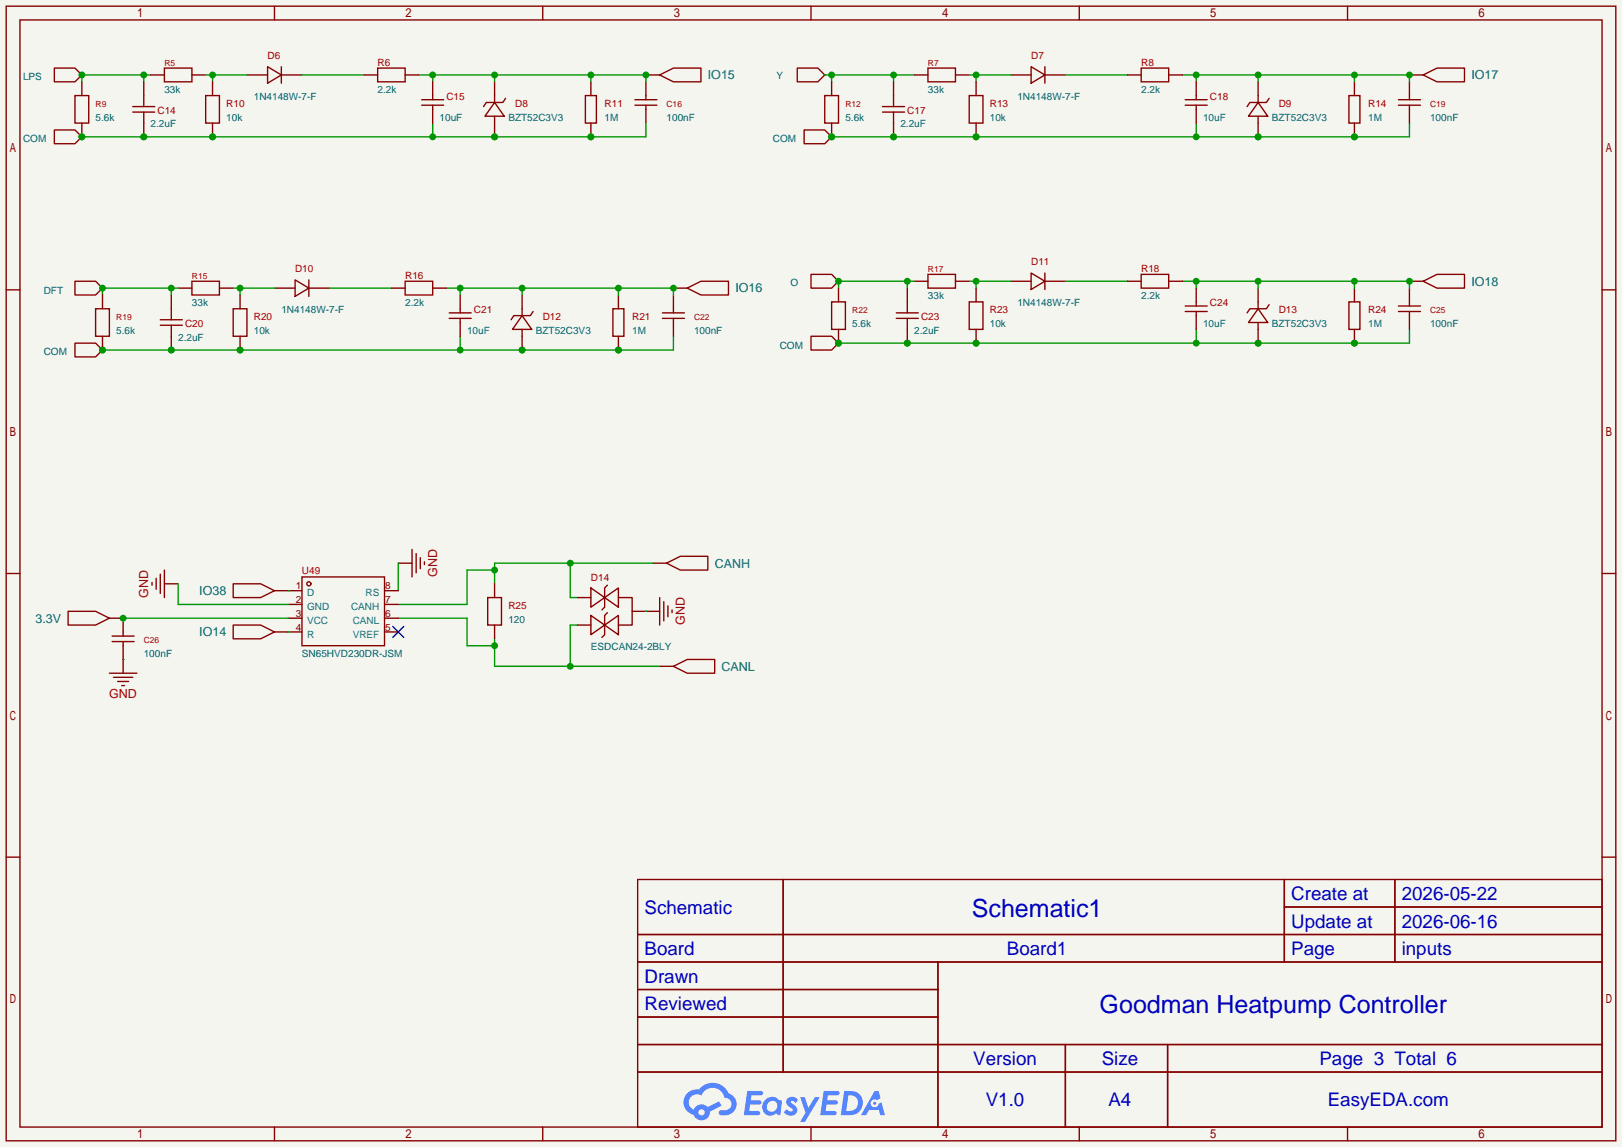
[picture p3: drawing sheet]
<svg xmlns="http://www.w3.org/2000/svg" width="299mm" height="212mm" viewBox="0 0 299 212" stroke-linecap="round" stroke-linejoin="round" font-family="sans-serif">
<path d="M0 0h299.5v211.8h-299.5z" fill="#f5f5f0"/>
<g fill="none" stroke="#850000" stroke-width=".25">
<path d="M1.1 1.1h297.2v209.6h-297.2zM3.7 3.7h292.1v204.5h-292.1zM50.7 1.1v2.6M100.2 1.1v2.6M149.7 1.1v2.6M199.3 1.1v2.6M248.8 1.1v2.6M1.1 53.5h2.6M295.8 53.5h2.5M1.1 105.9h2.6M295.8 105.9h2.5M1.1 158.3h2.6"/>
<path d="M295.8 158.3h2.5M117.7 162.4h178.1v45.8h-178.1zM117.7 172.6h178.1M117.7 177.7h178.1M144.6 162.4v35.6M173.2 177.7v30.5M237.1 162.4v15.3M237.1 167.5h58.7M257.5 162.4v15.3M117.7 182.8h55.5M117.7 192.9h178.1M117.7 187.8h55.5"/>
<path d="M117.7 198h178.1M196.7 192.9v15.3M215.6 192.9v15.3M50.7 208.2v2.5M100.2 208.2v2.5M149.7 208.2v2.5M199.3 208.2v2.5M248.8 208.2v2.5"/>
</g>
<g fill="#5487ff">
<path d="M145.5 202.8a1.3 1.3 0 0 1 1.8 .3l-.4 .6a.54 .54 0 0 0-.9-.2l.1 .2a1.58 1.58 0 0 1 1.1 1.6 1.43 1.43 0 0 1-2.5 .1l.5-.6a.64 .64 0 0 0 .5 .5 .64 .64 0 0 0 .7-.3l-.2-.2a1.6 1.6 0 0 1-1-1.6z"/>
<path d="M147.7 202.7h.9l.7 1.9 1.1-1.9h.9l-2.7 4.5h-.9l1-1.7z"/>
<path d="M138 201.5h1.6a1.31 1.31 0 0 1 1.2 .2 .4 .4 0 0 1-.3 .6h-1.8l-.1 .9h1.6a.4 .4 0 0 1 .4 .4 .4 .4 0 0 1-.4 .4h-1.7l-.2 1.2h.8a1.23 1.23 0 0 1 1.2 .2 .39 .39 0 0 1-.3 .6h-2.7z"/>
<path d="M152.1 201.5h1.6a1.32 1.32 0 0 1 1.3 .2 .39 .39 0 0 1-.4 .6h-1.7l-.2 .9h1.7a.4 .4 0 0 1 .3 .4 .4 .4 0 0 1-.4 .4h-1.7l-.2 1.2h.8a1.23 1.23 0 0 1 1.2 .2 .39 .39 0 0 1-.3 .6h-2.7z"/>
<path d="M161.5 201.5h.7l.4 1.3-.7 .4a.75 .75 0 0 0-1.1 .3 .75 .75 0 0 0 .5 1 .75 .75 0 0 0 .9-.6l.6-.3 .6 2.4h-.9l-.2-1h-1.9l-.5 1h-.9z"/>
<path d="M155.9 201.5l-.7 4.5h1.5a2.27 2.27 0 0 0 2.6-2.3 2.27 2.27 0 0 0-2.7-2.2zM156.6 202.3a1.5 1.5 0 0 1 1.8 1.5 1.5 1.5 0 0 1-1.9 1.4h-.3z"/>
<path d="M141.3 203.1a1.62 1.62 0 0 0-.4 2.1 1.62 1.62 0 0 0 2 .7l.4-.3 .3 .3 .5 .1 .3-2.5-.2-.3h-.4a1.58 1.58 0 0 0-2.5-.1zM141.9 203.6a.99 .99 0 0 1 1.6 .3 .99 .99 0 0 1-.9 1.4 .94 .94 0 0 1-1-.5 .94 .94 0 0 1 .3-1.2z"/>
<path d="M126.9 201.9a2.37 2.37 0 0 0 1.2 4 1.54 1.54 0 0 0 1.7 1 1.54 1.54 0 0 0 1.3-1.6l2.1-1.1-.5-.8-2 1.1a1.57 1.57 0 0 0-2.6 .4 1.5 1.5 0 0 1-.8-2.1 1.5 1.5 0 0 1 2.2-.5 2.23 2.23 0 0 1 2.3-1.4 2.23 2.23 0 0 1 2 1.8 1.16 1.16 0 0 1 1.2 1.1 1.16 1.16 0 0 1-1 1.3h-.7a.47 .47 0 0 0-.6 .3 .47 .47 0 0 0 .4 .6 2.23 2.23 0 0 0 2.3-.7 2.23 2.23 0 0 0 .4-2.3 2.16 2.16 0 0 0-1.3-1.1 3.2 3.2 0 0 0-5.4-.7l-1.2 .1zM129 205.4a.58 .58 0 0 1 1.1 0 .58 .58 0 0 1-1.1 0z"/>
<circle cx="161.5" cy="203.8" r=".28"/>
</g>
<g fill="none" stroke="#850000" stroke-width=".25">
<path d="M10 12.6h3.8l1.3 1.2-1.3 1.3h-3.8zM15.1 13.8h.1M147.2 12.6h3.8l1.3 1.2-1.3 1.3h-3.8zM152.3 13.8h.1M260.2 13.8h2.6M262.8 13.8l2.5-1.2h5.1v2.5h-5.1zM10 24h3.8l1.3 1.3-1.3 1.2h-3.8zM15.1 25.3h.1M148.5 24h3.8l1.2 1.3-1.2 1.2h-3.8zM153.5 25.3h.1M13.8 51.9h3.9l1.2 1.3-1.2 1.3h-3.9zM18.9 53.2h.1"/>
<path d="M124.3 53.2h2.6M126.9 53.2l2.5-1.3h5.1v2.6h-5.1zM149.7 50.7h3.8l1.3 1.2-1.3 1.3h-3.8zM154.8 51.9h.1M260.2 51.9h2.6M262.8 51.9l2.5-1.2h5.1v2.5h-5.1zM13.8 63.4h3.9l1.2 1.2-1.2 1.3h-3.9zM18.9 64.6h.1M149.7 62.1h3.8l1.3 1.3-1.3 1.2h-3.8zM154.8 63.4h.1"/>
</g>
<path d="M26.5 13.8v1.3M27.8 13.8h-12.7v1.3" fill="none" stroke="#009600" stroke-width=".25"/>
<g fill="#009600">
<circle cx="15.1" cy="13.8" r=".63"/>
<circle cx="26.5" cy="13.8" r=".63"/>
</g>
<path d="M152.3 13.8h16.5M153.5 13.8v1.3M165 13.8v1.3" fill="none" stroke="#009600" stroke-width=".25"/>
<g fill="#009600">
<circle cx="165" cy="13.8" r=".63"/>
<circle cx="153.5" cy="13.8" r=".63"/>
</g>
<path d="M79.9 22.7v2.6M119.3 22.7v2.6h-104.2" fill="none" stroke="#009600" stroke-width=".25"/>
<g fill="#009600">
<circle cx="15.1" cy="25.3" r=".63"/>
<circle cx="26.5" cy="25.3" r=".63"/>
<circle cx="39.2" cy="25.3" r=".63"/>
<circle cx="79.9" cy="25.3" r=".63"/>
<circle cx="91.3" cy="25.3" r=".63"/>
<circle cx="109.1" cy="25.3" r=".63"/>
</g>
<g fill="none" stroke="#850000" stroke-width=".25">
<path d="M119.3 13.8h2.5M121.8 13.8l2.5-1.2h5.1v2.5h-5.1zM12.6 112.9h5.1l2.5 1.3-2.5 1.2h-5.1zM20.2 114.2h2.5v3.3M20.7 118.5h4.1M20.7 117.5h4.1M22.7 118.5v5.8M28.1 107.6v.5M28.8 106.8v2M29.6 106v3.6M30.4 107.8h2.5M30.4 105.3v5.1"/>
<path d="M73.5 104h2.6M76.1 101.5v5.1M76.8 102.2v3.6M77.6 103v2M78.4 103.8v.5M120.5 104h2.6M123.1 104l2.5-1.3h5.1v2.6h-5.1zM20.2 124.3h5.1M21 125.1h3.5M21.7 125.9h2M22.5 126.6h.5"/>
</g>
<path d="M73.5 104v5.1M91.3 105.3h-5.1v6.3h-12.7M105.3 104v6.4h1.3M120.5 104h-29.2v3.8M22.7 121.8h.1" fill="none" stroke="#009600" stroke-width=".25"/>
<g fill="#009600">
<circle cx="105.3" cy="104" r=".63"/>
<circle cx="91.3" cy="105.3" r=".63"/>
</g>
<path d="M121.8 123.1h2.5M124.3 123.1l2.6-1.3h5.1v2.5h-5.1z" fill="none" stroke="#850000" stroke-width=".25"/>
<path d="M73.5 114.2h12.7v5.1h5.1M91.3 118v5.1h30.5M106.6 115.4h-1.3v7.7" fill="none" stroke="#009600" stroke-width=".25"/>
<g fill="#009600">
<circle cx="105.3" cy="123.1" r=".63"/>
<circle cx="91.3" cy="119.3" r=".63"/>
</g>
<g fill="none" stroke="#850000" stroke-width=".25">
<path d="M27.8 13.8h2.6M30.4 12.6h5v2.5h-5zM35.4 13.8h2.6M45.6 13.8h3.8M49.4 12.3l2.5 1.5-2.5 1.6zM51.9 13.8h3.9M51.9 12.3v3.1M108.1 17.7h2v5h-2zM109.1 15.1v2.6M117.2 19.4h4.1M117.2 18.4h4.1M119.3 15.1v3.3"/>
<path d="M119.3 19.4v3.3M109.1 22.7v2.6M90 110.4h2.6v5h-2.6zM91.3 107.8v2.6M91.3 115.4v2.6M106.6 110.4h2.5M106.6 115.4h2.5M109.1 108.6l2.5 1.8-2.5 1.7zM109.1 113.7l2.5 1.7-2.5 1.8zM111.6 110.4l2.6-1.8v3.5zM111.6 115.4l2.6-1.7v3.5zM112.1 108.1l-.5 .5v3.5l-.5 .5"/>
<path d="M112.1 113.2l-.5 .5v3.5l-.5 .5M114.2 110.4h2.5v5h-2.5M116.7 112.9h5.1M121.8 110.4v5M122.6 111.1v3.6M123.3 111.9v2M124.1 112.6v.6"/>
</g>
<path d="M119.3 112.9h.1" fill="none" stroke="#009600" stroke-width=".25"/>
<circle cx="109.1" cy="25.3" r=".63" fill="#009600"/>
<path d="M91.3 18.9l1.8 2.6h-3.6zM91.3 15.1v3.8M93.3 18.2l-.5 .7h-3l-.5 .8M91.3 21.5v3.8" fill="none" stroke="#850000" stroke-width=".25"/>
<circle cx="91.3" cy="25.3" r=".63" fill="#009600"/>
<path d="M55.8 13.8h11.4M77.3 13.8h42v1.3M79.9 13.8v1.3M91.3 13.8v1.3M109.1 13.8v1.3" fill="none" stroke="#009600" stroke-width=".25"/>
<g fill="#009600">
<circle cx="119.3" cy="13.8" r=".63"/>
<circle cx="109.1" cy="13.8" r=".63"/>
<circle cx="91.3" cy="13.8" r=".63"/>
<circle cx="79.9" cy="13.8" r=".63"/>
</g>
<path d="M67.2 13.8h2.5M69.7 12.6h5.1v2.5h-5.1zM74.8 13.8h2.5M77.9 18.4h4M77.9 19.4h4M79.9 15.1v3.3M79.9 19.4v3.3" fill="none" stroke="#850000" stroke-width=".25"/>
<path d="M220.9 60.8v2.6M260.2 60.8v2.6h-105.4" fill="none" stroke="#009600" stroke-width=".25"/>
<g fill="#009600">
<circle cx="232.3" cy="63.4" r=".63"/>
<circle cx="220.9" cy="63.4" r=".63"/>
<circle cx="180.2" cy="63.4" r=".63"/>
<circle cx="167.5" cy="63.4" r=".63"/>
<circle cx="154.8" cy="63.4" r=".63"/>
<circle cx="250.1" cy="63.4" r=".63"/>
</g>
<g fill="none" stroke="#850000" stroke-width=".25">
<path d="M168.8 51.9h2.5M171.3 50.7h5.1v2.5h-5.1zM176.4 51.9h2.5M186.6 51.9h3.8M190.4 50.4l2.5 1.5-2.5 1.6zM192.9 51.9h3.8M192.9 50.4v3.1M249 55.8h2.1v5h-2.1zM250.1 53.2v2.6M258.2 57.5h4.1M258.2 56.5h4.1M260.2 53.2v3.3"/>
<path d="M260.2 57.5v3.3M250.1 60.8v2.6"/>
</g>
<circle cx="250.1" cy="63.4" r=".63" fill="#009600"/>
<path d="M232.3 57l1.8 2.6h-3.6zM232.3 53.2v3.8M232.3 59.6v3.8M234.3 56.3l-.5 .7h-3l-.5 .8" fill="none" stroke="#850000" stroke-width=".25"/>
<circle cx="232.3" cy="63.4" r=".63" fill="#009600"/>
<path d="M196.7 51.9h11.5M218.3 51.9h41.9v1.3M220.9 51.9v1.3M232.3 51.9v1.3M250.1 51.9v1.3" fill="none" stroke="#009600" stroke-width=".25"/>
<g fill="#009600">
<circle cx="260.2" cy="51.9" r=".63"/>
<circle cx="250.1" cy="51.9" r=".63"/>
<circle cx="232.3" cy="51.9" r=".63"/>
<circle cx="220.9" cy="51.9" r=".63"/>
</g>
<path d="M208.2 51.9h2.5M210.7 50.7h5.1v2.5h-5.1zM215.8 51.9h2.5M218.8 56.5h4.1M218.8 57.5h4.1M220.9 53.2v3.3M220.9 57.5v3.3" fill="none" stroke="#850000" stroke-width=".25"/>
<path d="M220.9 22.7v2.6M260.2 22.7v2.6h-106.7" fill="none" stroke="#009600" stroke-width=".25"/>
<g fill="#009600">
<circle cx="153.5" cy="25.3" r=".63"/>
<circle cx="165" cy="25.3" r=".63"/>
<circle cx="180.2" cy="25.3" r=".63"/>
<circle cx="220.9" cy="25.3" r=".63"/>
<circle cx="232.3" cy="25.3" r=".63"/>
<circle cx="250.1" cy="25.3" r=".63"/>
</g>
<g fill="none" stroke="#850000" stroke-width=".25">
<path d="M168.8 13.8h2.5M171.3 12.6h5.1v2.5h-5.1zM176.4 13.8h2.5M186.6 13.8h3.8M190.4 12.3l2.5 1.5-2.5 1.6zM192.9 13.8h3.8M192.9 12.3v3.1M249 17.7h2.1v5h-2.1zM250.1 15.1v2.6M258.2 19.4h4.1M258.2 18.4h4.1M260.2 15.1v3.3"/>
<path d="M260.2 19.4v3.3M250.1 22.7v2.6"/>
</g>
<circle cx="250.1" cy="25.3" r=".63" fill="#009600"/>
<path d="M232.3 18.9l1.8 2.6h-3.6zM232.3 15.1v3.8M234.3 18.2l-.5 .7h-3l-.5 .8M232.3 21.5v3.8" fill="none" stroke="#850000" stroke-width=".25"/>
<circle cx="232.3" cy="25.3" r=".63" fill="#009600"/>
<path d="M196.7 13.8h11.5M218.3 13.8h41.9v1.3M220.9 13.8v1.3M232.3 13.8v1.3M250.1 13.8v1.3" fill="none" stroke="#009600" stroke-width=".25"/>
<g fill="#009600">
<circle cx="260.2" cy="13.8" r=".63"/>
<circle cx="250.1" cy="13.8" r=".63"/>
<circle cx="232.3" cy="13.8" r=".63"/>
<circle cx="220.9" cy="13.8" r=".63"/>
</g>
<path d="M208.2 13.8h2.5M210.7 12.6h5.1v2.5h-5.1zM215.8 13.8h2.5M218.8 18.4h4.1M218.8 19.4h4.1M220.9 15.1v3.3M220.9 19.4v3.3" fill="none" stroke="#850000" stroke-width=".25"/>
<path d="M167.5 51.9v1.3M168.8 51.9h-14v1.3" fill="none" stroke="#009600" stroke-width=".25"/>
<g fill="#009600">
<circle cx="167.5" cy="51.9" r=".63"/>
<circle cx="154.8" cy="51.9" r=".63"/>
</g>
<path d="M85 62.1v2.5M124.3 62.1v2.5h-105.4" fill="none" stroke="#009600" stroke-width=".25"/>
<g fill="#009600">
<circle cx="18.9" cy="64.6" r=".63"/>
<circle cx="31.6" cy="64.6" r=".63"/>
<circle cx="44.3" cy="64.6" r=".63"/>
<circle cx="85" cy="64.6" r=".63"/>
<circle cx="96.4" cy="64.6" r=".63"/>
<circle cx="114.2" cy="64.6" r=".63"/>
</g>
<g fill="none" stroke="#850000" stroke-width=".25">
<path d="M32.9 53.2h2.5M35.4 51.9h5.1v2.6h-5.1zM40.5 53.2h2.6M50.7 53.2h3.8M54.5 51.7l2.5 1.5-2.5 1.5zM57 53.2h3.8M57 51.7v3M113.2 57h2v5.1h-2zM114.2 54.5v2.5M122.3 58.8h4.1M122.3 57.8h4.1M124.3 54.5v3.3"/>
<path d="M124.3 58.8v3.3M114.2 62.1v2.5"/>
</g>
<circle cx="114.2" cy="64.6" r=".63" fill="#009600"/>
<path d="M96.4 58.3l1.8 2.5h-3.6zM96.4 54.5v3.8M98.4 57.5l-.5 .8h-3l-.5 .8M96.4 60.8v3.8" fill="none" stroke="#850000" stroke-width=".25"/>
<circle cx="96.4" cy="64.6" r=".63" fill="#009600"/>
<path d="M60.8 53.2h11.5M82.4 53.2h41.9v1.3M85 53.2v1.3M96.4 53.2v1.3M114.2 53.2v1.3" fill="none" stroke="#009600" stroke-width=".25"/>
<g fill="#009600">
<circle cx="124.3" cy="53.2" r=".63"/>
<circle cx="114.2" cy="53.2" r=".63"/>
<circle cx="96.4" cy="53.2" r=".63"/>
<circle cx="85" cy="53.2" r=".63"/>
</g>
<path d="M72.3 53.2h2.5M74.8 51.9h5.1v2.6h-5.1zM79.9 53.2h2.5M82.9 57.8h4.1M82.9 58.8h4.1M85 54.5v3.3M85 58.8v3.3" fill="none" stroke="#850000" stroke-width=".25"/>
<path d="M31.6 53.2v1.3M32.9 53.2h-14v1.3" fill="none" stroke="#009600" stroke-width=".25"/>
<g fill="#009600">
<circle cx="18.9" cy="53.2" r=".63"/>
<circle cx="31.6" cy="53.2" r=".63"/>
</g>
<path d="M24.5 20.7h4.1M26.5 22.7v2.6" fill="none" stroke="#850000" stroke-width=".25"/>
<circle cx="26.5" cy="25.3" r=".63" fill="#009600"/>
<path d="M24.5 19.7h4.1M26.5 15.1v4.6M26.5 20.7v2M162.9 20.7h4.1M165 22.7v2.6" fill="none" stroke="#850000" stroke-width=".25"/>
<circle cx="165" cy="25.3" r=".63" fill="#009600"/>
<path d="M162.9 19.7h4.1M165 15.1v4.6M165 20.7v2M29.6 60.1h4.1M31.6 62.1v2.5" fill="none" stroke="#850000" stroke-width=".25"/>
<circle cx="31.6" cy="64.6" r=".63" fill="#009600"/>
<path d="M29.6 59.1h4.1M31.6 54.5v4.6M165.5 58.8h4M31.6 60.1v2M167.5 60.8v2.6" fill="none" stroke="#850000" stroke-width=".25"/>
<circle cx="167.5" cy="63.4" r=".63" fill="#009600"/>
<path d="M165.5 57.8h4M167.5 53.2v4.6M167.5 58.8v2M18.9 62.1v2.5" fill="none" stroke="#850000" stroke-width=".25"/>
<circle cx="18.9" cy="64.6" r=".63" fill="#009600"/>
<path d="M15.1 22.7v2.6M17.7 57h2.5v5.1h-2.5zM18.9 54.5v2.5" fill="none" stroke="#850000" stroke-width=".25"/>
<circle cx="15.1" cy="25.3" r=".63" fill="#009600"/>
<path d="M13.8 17.7h2.6v5h-2.6zM15.1 15.1v2.6M153.5 22.7v2.6" fill="none" stroke="#850000" stroke-width=".25"/>
<circle cx="153.5" cy="25.3" r=".63" fill="#009600"/>
<path d="M152.3 17.7h2.5v5h-2.5zM153.5 15.1v2.6M154.8 60.8v2.6" fill="none" stroke="#850000" stroke-width=".25"/>
<circle cx="154.8" cy="63.4" r=".63" fill="#009600"/>
<path d="M153.5 55.8h2.6v5h-2.6zM154.8 53.2v2.6" fill="none" stroke="#850000" stroke-width=".25"/>
<path d="M38 13.8h7.6M39.2 13.8v1.3" fill="none" stroke="#009600" stroke-width=".25"/>
<circle cx="39.2" cy="13.8" r=".63" fill="#009600"/>
<path d="M43.1 53.2h7.6M44.3 53.2v1.3" fill="none" stroke="#009600" stroke-width=".25"/>
<circle cx="44.3" cy="53.2" r=".63" fill="#009600"/>
<path d="M178.9 13.8h7.7M180.2 13.8v1.3" fill="none" stroke="#009600" stroke-width=".25"/>
<circle cx="180.2" cy="13.8" r=".63" fill="#009600"/>
<path d="M178.9 51.9h7.7M180.2 51.9v1.3" fill="none" stroke="#009600" stroke-width=".25"/>
<circle cx="180.2" cy="51.9" r=".63" fill="#009600"/>
<path d="M39.2 22.7v2.6" fill="none" stroke="#850000" stroke-width=".25"/>
<circle cx="39.2" cy="25.3" r=".63" fill="#009600"/>
<path d="M38 17.7h2.5v5h-2.5zM39.2 15.1v2.6M180.2 22.7v2.6" fill="none" stroke="#850000" stroke-width=".25"/>
<circle cx="180.2" cy="25.3" r=".63" fill="#009600"/>
<path d="M178.9 17.7h2.6v5h-2.6zM180.2 15.1v2.6M180.2 60.8v2.6" fill="none" stroke="#850000" stroke-width=".25"/>
<circle cx="180.2" cy="63.4" r=".63" fill="#009600"/>
<path d="M178.9 55.8h2.6v5h-2.6zM180.2 53.2v2.6M44.3 62.1v2.5" fill="none" stroke="#850000" stroke-width=".25"/>
<circle cx="44.3" cy="64.6" r=".63" fill="#009600"/>
<g fill="none" stroke="#850000" stroke-width=".25">
<path d="M43.1 57h2.5v5.1h-2.5zM44.3 54.5v2.5M43.1 107.8h5l2.6 1.3-2.6 1.3h-5zM43.1 115.4h5l2.6 1.3-2.6 1.3h-5zM50.7 109.1h5.1M50.7 116.7h5.1M53.2 111.6h2.6M53.2 114.2h2.6M55.8 106.6h15.2v12.7h-15.2zM71 109.1h2.5M71 111.6h2.5M71 114.2h2.5"/>
<path d="M71 116.7h2.5"/>
<circle cx="57" cy="107.8" r=".38"/>
</g>
<path d="M72.5 115.7l2 2M74.5 115.7l-2 2" fill="none" stroke="#000085" stroke-width=".25"/>
<path d="M22.7 114.2h30.5M32.9 107.8v3.8h20.3M53.2 109.1h.1M53.2 116.7h.1" fill="none" stroke="#009600" stroke-width=".25"/>
<circle cx="22.7" cy="114.2" r=".63" fill="#009600"/>
<g font-size="4.6" fill="#0000c2">
<text x="179.4" y="169.4">Schematic1</text>
<text x="203" y="187.1">Goodman Heatpump Controller</text>
</g>
<g font-size="3.5" fill="#0000c2">
<text x="238.4" y="166.2">Create at</text>
<text x="258.8" y="166.2">2026-05-22</text>
<text x="119" y="168.8">Schematic</text>
<text x="238.4" y="171.3">Update at</text>
<text x="258.8" y="171.3">2026-06-16</text>
<text x="119" y="176.4">Board</text>
<text x="185.9" y="176.4">Board1</text>
<text x="238.4" y="176.4">Page</text>
<text x="258.8" y="176.4">inputs</text>
<text x="119" y="181.5">Drawn</text>
<text x="119" y="186.6">Reviewed</text>
<text x="179.7" y="196.7">Version</text>
<text x="203.4" y="196.7">Size</text>
<text x="243.6" y="196.7">Page 3 Total 6</text>
<text x="182" y="204.3">V1.0</text>
<text x="204.7" y="204.3">A4</text>
<text x="245.1" y="204.3">EasyEDA.com</text>
</g>
<g font-size="2.3" fill="#006464">
<text x="130.7" y="14.7">IO15</text>
<text x="271.7" y="14.7">IO17</text>
<text x="271.7" y="52.8">IO18</text>
<text x="135.8" y="54">IO16</text>
<text x="132" y="104.8">CANH</text>
<text x="36.8" y="109.9">IO38</text>
<text x="6.6" y="115">3.3V</text>
<text x="36.8" y="117.5">IO14</text>
<text x="133.2" y="123.9">CANL</text>
</g>
<g font-size="2.3" fill="#a90000">
<text x="80.7" y="106.6" transform="rotate(-90 80.7 106.6)">GND</text>
<text x="27.4" y="110.4" transform="rotate(-90 27.4 110.4)">GND</text>
<text x="126.4" y="115.5" transform="rotate(-90 126.4 115.5)">GND</text>
<text x="20.2" y="129">GND</text>
</g>
<g font-size="1.8" fill="#a90000">
<text x="49.4" y="10.8">D6</text>
<text x="190.4" y="10.8">D7</text>
<text x="69.7" y="12.1">R6</text>
<text x="210.7" y="12.1">R8</text>
<text x="29.1" y="21">C14</text>
<text x="41.8" y="19.7">R10</text>
<text x="82.4" y="18.5">C15</text>
<text x="95.1" y="19.7">D8</text>
<text x="111.6" y="19.7">R11</text>
<text x="167.5" y="21">C17</text>
<text x="182.8" y="19.7">R13</text>
<text x="223.4" y="18.5">C18</text>
<text x="236.1" y="19.7">D9</text>
<text x="252.6" y="19.7">R14</text>
<text x="54.5" y="50.2">D10</text>
<text x="74.8" y="51.5">R16</text>
<text x="190.4" y="48.9">D11</text>
<text x="210.7" y="50.2">R18</text>
<text x="46.9" y="59.1">R20</text>
<text x="87.5" y="57.8">C21</text>
<text x="100.2" y="59.1">D12</text>
<text x="116.7" y="59.1">R21</text>
<text x="170.1" y="59.1">C23</text>
<text x="182.8" y="57.8">R23</text>
<text x="223.4" y="56.6">C24</text>
<text x="236.1" y="57.8">D13</text>
<text x="252.6" y="57.8">R24</text>
<text x="34.2" y="60.4">C20</text>
<text x="55.8" y="106.1">U49</text>
<text x="109.1" y="107.4">D14</text>
<text x="93.9" y="112.4">R25</text>
</g>
<g font-size="1.8" fill="#006464">
<text x="4.3" y="14.8">LPS</text>
<text x="30.4" y="17.2">33k</text>
<text x="69.7" y="17.2">2.2k</text>
<text x="143.4" y="14.7">Y</text>
<text x="171.3" y="17.2">33k</text>
<text x="210.7" y="17.2">2.2k</text>
<text x="17.7" y="22.3">5.6k</text>
<text x="27.8" y="23.5">2.2uF</text>
<text x="41.8" y="22.3">10k</text>
<text x="46.9" y="18.5">1N4148W-7-F</text>
<text x="81.2" y="22.3">10uF</text>
<text x="93.9" y="22.3">BZT52C3V3</text>
<text x="111.6" y="22.3">1M</text>
<text x="123.1" y="22.3">100nF</text>
<text x="156.1" y="22.3">5.6k</text>
<text x="166.2" y="23.5">2.2uF</text>
<text x="182.8" y="22.3">10k</text>
<text x="187.8" y="18.5">1N4148W-7-F</text>
<text x="222.1" y="22.3">10uF</text>
<text x="234.8" y="22.3">BZT52C3V3</text>
<text x="252.6" y="22.3">1M</text>
<text x="264" y="22.3">100nF</text>
<text x="4.3" y="26.3">COM</text>
<text x="142.7" y="26.3">COM</text>
<text x="145.9" y="52.8">O</text>
<text x="8.1" y="54.2">DFT</text>
<text x="35.4" y="56.6">33k</text>
<text x="51.9" y="57.8">1N4148W-7-F</text>
<text x="74.8" y="56.6">2.2k</text>
<text x="171.3" y="55.3">33k</text>
<text x="187.8" y="56.6">1N4148W-7-F</text>
<text x="210.7" y="55.3">2.2k</text>
<text x="8.1" y="65.6">COM</text>
<text x="21.5" y="61.6">5.6k</text>
<text x="32.9" y="62.9">2.2uF</text>
<text x="46.9" y="61.6">10k</text>
<text x="86.2" y="61.6">10uF</text>
<text x="98.9" y="61.6">BZT52C3V3</text>
<text x="116.7" y="61.6">1M</text>
<text x="128.1" y="61.6">100nF</text>
<text x="144" y="64.4">COM</text>
<text x="157.4" y="60.4">5.6k</text>
<text x="168.8" y="61.6">2.2uF</text>
<text x="182.8" y="60.4">10k</text>
<text x="222.1" y="60.4">10uF</text>
<text x="234.8" y="60.4">BZT52C3V3</text>
<text x="252.6" y="60.4">1M</text>
<text x="264" y="60.4">100nF</text>
<text x="93.9" y="115">120</text>
<text x="26.5" y="121.3">100nF</text>
<text x="55.8" y="121.3">SN65HVD230DR-JSM</text>
<text x="109.1" y="120.1">ESDCAN24-2BLY</text>
</g>
<g font-size="1.8" fill="#840000">
<text x="54.6" y="108.9">1</text>
<text x="54.6" y="111.4">2</text>
<text x="54.6" y="113.9">3</text>
<text x="71.1" y="113.9">6</text>
<text x="71.1" y="111.4">7</text>
<text x="71.1" y="108.9">8</text>
<text x="54.6" y="116.5">4</text>
<text x="71.1" y="116.5">5</text>
</g>
<g font-size="1.8" fill="#008484">
<text x="56.7" y="110.1">D</text>
<text x="56.7" y="112.7">GND</text>
<text x="64.8" y="112.7">CANH</text>
<text x="67.5" y="110.1">RS</text>
<text x="56.7" y="115.2">VCC</text>
<text x="56.7" y="117.8">R</text>
<text x="65.1" y="117.8">VREF</text>
<text x="65.1" y="115.2">CANL</text>
</g>
<g font-size="1.6" fill="#a90000">
<text x="30.4" y="12.1">R5</text>
<text x="171.3" y="12.1">R7</text>
<text x="17.7" y="19.7">R9</text>
<text x="123.1" y="19.7">C16</text>
<text x="156.1" y="19.7">R12</text>
<text x="264" y="19.7">C19</text>
<text x="35.4" y="51.5">R15</text>
<text x="171.3" y="50.2">R17</text>
<text x="21.5" y="59.1">R19</text>
<text x="128.1" y="59.1">C22</text>
<text x="157.4" y="57.8">R22</text>
<text x="264" y="57.8">C25</text>
<text x="26.5" y="118.8">C26</text>
</g>
</svg>
